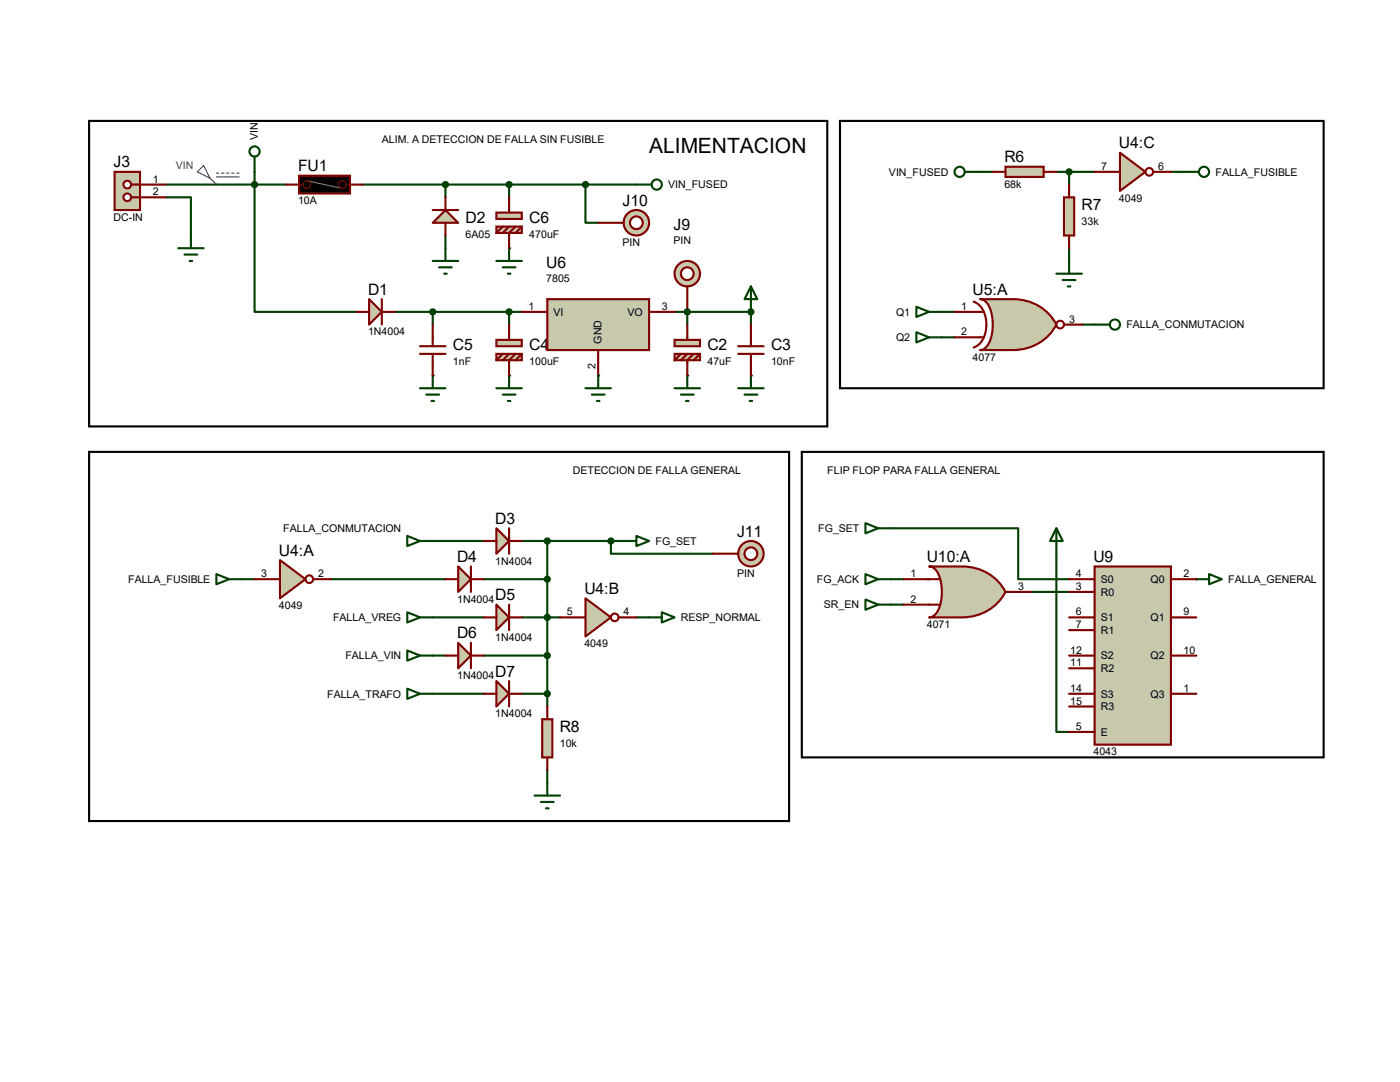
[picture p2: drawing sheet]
<svg xmlns="http://www.w3.org/2000/svg" width="279mm" height="216mm" viewBox="0 0 279 216" stroke-linecap="round" stroke-linejoin="round" font-family="sans-serif">
<g fill="#004000">
<circle cx="149.9" cy="74.9" r=".21"/>
<circle cx="137.2" cy="74.9" r=".21"/>
<circle cx="101.6" cy="74.9" r=".21"/>
<circle cx="86.4" cy="74.9" r=".21"/>
</g>
<path d="M78.7 62.2h22.9v2.6M86.4 62.2v2.6" fill="none" stroke="#004000" stroke-width=".42"/>
<g fill="#004000">
<circle cx="101.6" cy="49.5" r=".21"/>
<circle cx="149.9" cy="62.2" r=".21"/>
</g>
<path d="M72.4 36.8h16.5v2.6M88.9 47v2.5M101.6 62.2h2.5M134.6 62.2h15.3v2.6M137.2 62.2v2.6" fill="none" stroke="#004000" stroke-width=".42"/>
<circle cx="119.4" cy="74.9" r=".21" fill="#004000"/>
<g fill="none" stroke="#004000" stroke-width=".42">
<path d="M33 39.4h5.1v7.6M33 36.8h24.1M50.8 34.3v27.9h20.3M88.9 36.8h12.7v2.6M195.6 34.3h2.5M210.8 34.3h7.6M213.4 34.3v2.5M233.7 34.3h2.5M213.4 49.5v2.6M188 62.2h2.5M188 67.3h2.5M215.9 64.8h2.5"/>
<path d="M48.3 115.6h2.5M66 115.6h22.9M86.4 107.9h10.1M96.5 115.6h12.7M104.1 107.9h5.1v33.1M177.8 105.4h25.4v10.2h10.2M86.4 123.2h10.1M86.4 130.8h2.5M86.4 138.4h10.1M96.5 130.8h12.7M104.1 123.2h7.7M104.1 138.4h5.1"/>
<path d="M127 123.2h2.5M109.2 153.7v2.5"/>
</g>
<circle cx="238.8" cy="115.6" r=".21" fill="#004000"/>
<path d="M177.8 115.6h2.5M205.7 118.1h7.7M210.8 110.5v35.5h2.6M177.8 120.6h2.5" fill="none" stroke="#004000" stroke-width=".42"/>
<circle cx="137.2" cy="62.2" r=".21" fill="#004000"/>
<path d="M101.6 36.8h25.4M116.8 36.8v7.6h2.6M134.6 77.5h5.1M135.9 78.7h2.5M137.2 74.9v2.6M147.3 77.5h5.1M148.6 78.7h2.5M149.9 74.9v2.6M136.9 80h.5M149.6 80h.5M109.2 107.9h15.3M121.9 107.9v2.6h20.3" fill="none" stroke="#004000" stroke-width=".42"/>
<path d="M147.3 70.6h5.1M147.3 69.1h5.1M149.9 64.8v4.3M149.9 70.6v4.3" fill="none" stroke="#800000" stroke-width=".42"/>
<g fill="#c8c8aa" stroke="#800000" stroke-width=".42">
<path d="M134.6 67.8h5.1v1.3h-5.1z"/>
<path d="M134.6 70.6h5.1v1.3h-5.1z"/>
</g>
<path d="M135.9 70.6l-1.3 1.3M137.2 64.8v3M137.2 70.6l-1.3 1.3M138.4 70.6l-1.2 1.3v3M139.7 70.6l-1.3 1.3" fill="none" stroke="#800000" stroke-width=".42"/>
<path d="M99.1 77.5h5M100.3 78.7h2.6M101.6 74.9v2.6M101.3 80h.6" fill="none" stroke="#004000" stroke-width=".42"/>
<g fill="#c8c8aa" stroke="#800000" stroke-width=".42">
<path d="M99.1 67.8h5v1.3h-5z"/>
<path d="M99.1 70.6h5v1.3h-5z"/>
</g>
<path d="M83.8 70.6h5.1M83.8 69.1h5.1M86.4 64.8v4.3M86.4 70.6v4.3M100.3 70.6l-1.2 1.3M101.6 64.8v3M101.6 70.6l-1.3 1.3M102.9 70.6l-1.3 1.3v3M104.1 70.6l-1.2 1.3" fill="none" stroke="#800000" stroke-width=".42"/>
<path d="M83.8 77.5h5.1M85.1 78.7h2.5M86.4 74.9v2.6M86.1 80h.5" fill="none" stroke="#004000" stroke-width=".42"/>
<path d="M73.7 59.7l2.5 2.5-2.5 2.6z" fill="#c8c8aa" stroke="#800000" stroke-width=".42"/>
<path d="M76.2 59.7v5.1M71.1 62.2h2.6M76.2 62.2h2.5" fill="none" stroke="#800000" stroke-width=".42"/>
<g fill="#004000" stroke="#004000" stroke-width=".42">
<circle cx="86.4" cy="62.2" r=".51"/>
<circle cx="101.6" cy="62.2" r=".51"/>
</g>
<path d="M99.1 52.1h5M100.3 53.3h2.6M101.3 54.6h.6M101.6 49.5v2.6" fill="none" stroke="#004000" stroke-width=".42"/>
<g fill="#c8c8aa" stroke="#800000" stroke-width=".42">
<path d="M99.1 42.4h5v1.3h-5z"/>
<path d="M99.1 45.2h5v1.3h-5z"/>
</g>
<path d="M57.1 36.8h2.6M69.8 36.8h2.6M101.6 39.4v3M100.3 45.2l-1.2 1.3M101.6 45.2l-1.3 1.3M102.9 45.2l-1.3 1.3v3M104.1 45.2l-1.2 1.3" fill="none" stroke="#800000" stroke-width=".42"/>
<path d="M59.7 35.1h10.1v3.5h-10.1z" fill="#000" stroke="#800000" stroke-width=".42"/>
<path d="M61.2 36.1l7.1 1.5" fill="none" stroke="#808080" stroke-width=".21"/>
<g fill="none" stroke="#800000" stroke-width=".21">
<path d="M59.7 36.8h.8M69.1 36.8h.7"/>
<circle cx="61.2" cy="36.8" r=".76"/>
<circle cx="68.3" cy="36.8" r=".76"/>
</g>
<path d="M39.4 34.3l1.2-1.3 1.3 2.6zM41.9 35.6l1.3 1.2M43.2 34.5h.5M43.2 35.3h4.6M44.2 34.5h.5M45.2 34.5h.5M46.2 34.5h.5M47.2 34.5h.6" fill="none" stroke="#0000c0" stroke-width=".21"/>
<path d="M86.4 52.1h5M87.6 53.3h2.6M88.6 54.6h.6M88.9 49.5v2.6M149.9 57.1l1.2 2.6h-2.5zM149.9 57.1v5.1" fill="none" stroke="#004000" stroke-width=".42"/>
<g fill="#004000" stroke="#004000" stroke-width=".42">
<circle cx="149.9" cy="62.2" r=".51"/>
<circle cx="88.9" cy="36.8" r=".51"/>
</g>
<path d="M86.4 44.4l2.5-2.5 2.5 2.5z" fill="#c8c8aa" stroke="#800000" stroke-width=".42"/>
<path d="M88.9 39.4v2.5M86.4 41.9h5M88.9 44.4v2.6" fill="none" stroke="#800000" stroke-width=".42"/>
<path d="M109.2 59.7h20.3v10.1h-20.3z" fill="#c8c8aa" stroke="#800000" stroke-width=".42"/>
<path d="M104.1 62.2h5.1M119.4 69.8v5.1M129.5 62.2h5.1" fill="none" stroke="#800000" stroke-width=".42"/>
<g fill="none" stroke="#004000" stroke-width=".42">
<path d="M50.8 31.2v3.1M127 36.8h3M116.8 77.5h5.1M118.1 78.7h2.5M119.4 74.9v2.6M119.1 80h.5"/>
<circle cx="50.8" cy="30.2" r="1.02"/>
<circle cx="131.1" cy="36.8" r="1.02"/>
</g>
<g fill="#004000" stroke="#004000" stroke-width=".42">
<circle cx="50.8" cy="36.8" r=".51"/>
<circle cx="101.6" cy="36.8" r=".51"/>
</g>
<path d="M22.9 34.3h5v7.6h-5z" fill="#c8c8aa" stroke="#800000" stroke-width=".42"/>
<path d="M26.2 36.8h1.7" fill="none" stroke="#800000" stroke-width=".42"/>
<circle cx="25.4" cy="36.8" r=".76" fill="#fff" stroke="#800000" stroke-width=".42"/>
<path d="M26.2 39.4h1.7" fill="none" stroke="#800000" stroke-width=".42"/>
<circle cx="25.4" cy="39.4" r=".76" fill="#fff" stroke="#800000" stroke-width=".42"/>
<path d="M27.9 36.8h5.1M27.9 39.4h5.1" fill="none" stroke="#800000" stroke-width=".42"/>
<g fill="none" stroke="#004000" stroke-width=".42">
<path d="M192.5 34.3h3.1M35.6 49.5h5M36.8 50.8h2.6M37.8 52.1h.6M38.1 47v2.5"/>
<circle cx="191.5" cy="34.3" r="1.02"/>
</g>
<path d="M17.8 24.1h147.3v61h-147.3z" fill="none" stroke="#000" stroke-width=".42"/>
<path d="M200.7 33.3h7.6v2h-7.6z" fill="#c8c8aa" stroke="#800000" stroke-width=".42"/>
<path d="M198.1 34.3h2.6M208.3 34.3h2.5" fill="none" stroke="#800000" stroke-width=".42"/>
<path d="M212.3 39.4h2.1v7.6h-2.1z" fill="#c8c8aa" stroke="#800000" stroke-width=".42"/>
<path d="M213.4 36.8v2.6M213.4 47v2.5" fill="none" stroke="#800000" stroke-width=".42"/>
<path d="M210.8 54.6h5.1M212.1 55.9h2.5M213.1 57.1h.5M213.4 52.1v2.5" fill="none" stroke="#004000" stroke-width=".42"/>
<path d="M223.5 30.5l5.1 3.8-5.1 3.8z" fill="#c8c8aa" stroke="#800000" stroke-width=".42"/>
<g fill="none" stroke="#800000" stroke-width=".42">
<path d="M218.4 34.3h5.1M230.1 34.3h3.6"/>
<circle cx="229.4" cy="34.3" r=".76"/>
</g>
<circle cx="213.4" cy="34.3" r=".51" fill="#004000" stroke="#004000" stroke-width=".42"/>
<g fill="none" stroke="#004000" stroke-width=".42">
<path d="M236.2 34.3h3.1M182.9 61.2l2.5 1-2.5 1zM182.9 66.3l2.5 1-2.5 1zM185.4 62.2h2.6M185.4 67.3h2.6M218.4 64.8h3.1"/>
<circle cx="240.3" cy="34.3" r="1.02"/>
<circle cx="222.5" cy="64.8" r="1.02"/>
</g>
<path d="M195.6 59.7h6.6a9.5 9.5 0 0 1 8.6 5.1 9.5 9.5 0 0 1-8.6 5.1h-6.6a2.51 2.51 0 0 0 2.1-2.3 9.1 9.1 0 0 0-.6-7l-1-.8z" fill="#c8c8aa" stroke="#800000" stroke-width=".42"/>
<g fill="none" stroke="#800000" stroke-width=".42">
<path d="M190.5 62.2h5.8M190.5 67.3h5.8M194.3 60.2a4.5 4.5 0 0 1 2.5 4.6 4.5 4.5 0 0 1-2.5 4.5M212.3 64.8h3.6"/>
<circle cx="211.6" cy="64.8" r=".76"/>
</g>
<path d="M167.6 24.1h96.6v53.4h-96.6z" fill="none" stroke="#000" stroke-width=".42"/>
<path d="M99.1 105.4l2.5 2.5-2.5 2.6z" fill="#c8c8aa" stroke="#800000" stroke-width=".42"/>
<path d="M96.5 107.9h2.6M101.6 105.4v5.1M101.6 107.9h2.5" fill="none" stroke="#800000" stroke-width=".42"/>
<path d="M91.4 113l2.6 2.6-2.6 2.5z" fill="#c8c8aa" stroke="#800000" stroke-width=".42"/>
<path d="M88.9 115.6h2.5M94 113v5.1M94 115.6h2.5" fill="none" stroke="#800000" stroke-width=".42"/>
<path d="M99.1 120.6l2.5 2.6-2.5 2.5z" fill="#c8c8aa" stroke="#800000" stroke-width=".42"/>
<path d="M96.5 123.2h2.6M101.6 120.6v5.1M101.6 123.2h2.5" fill="none" stroke="#800000" stroke-width=".42"/>
<path d="M91.4 128.3l2.6 2.5-2.6 2.5z" fill="#c8c8aa" stroke="#800000" stroke-width=".42"/>
<path d="M88.9 130.8h2.5M94 128.3v5M94 130.8h2.5" fill="none" stroke="#800000" stroke-width=".42"/>
<path d="M99.1 135.9l2.5 2.5-2.5 2.6z" fill="#c8c8aa" stroke="#800000" stroke-width=".42"/>
<path d="M96.5 138.4h2.6M101.6 135.9v5.1M101.6 138.4h2.5" fill="none" stroke="#800000" stroke-width=".42"/>
<g fill="#004000" stroke="#004000" stroke-width=".42">
<circle cx="109.2" cy="123.2" r=".51"/>
<circle cx="109.2" cy="115.6" r=".51"/>
<circle cx="109.2" cy="130.8" r=".51"/>
</g>
<path d="M43.2 114.6l2.5 1-2.5 1zM45.7 115.6h2.6M81.3 106.9l2.5 1-2.5 1.1zM83.8 107.9h2.6M81.3 122.2l2.5 1-2.5 1zM81.3 129.8l2.5 1-2.5 1zM81.3 137.4l2.5 1-2.5 1zM83.8 123.2h2.6M83.8 130.8h2.6M83.8 138.4h2.6" fill="none" stroke="#004000" stroke-width=".42"/>
<path d="M55.9 111.8l5.1 3.8-5.1 3.8z" fill="#c8c8aa" stroke="#800000" stroke-width=".42"/>
<g fill="none" stroke="#800000" stroke-width=".42">
<path d="M50.8 115.6h5.1M62.5 115.6h3.5"/>
<circle cx="61.7" cy="115.6" r=".76"/>
</g>
<path d="M124.5 107.9h2.5M127 106.9l2.5 1-2.5 1.1z" fill="none" stroke="#004000" stroke-width=".42"/>
<path d="M108.2 143.5h2v7.6h-2z" fill="#c8c8aa" stroke="#800000" stroke-width=".42"/>
<path d="M109.2 141v2.5M109.2 151.1v2.6" fill="none" stroke="#800000" stroke-width=".42"/>
<path d="M106.7 158.7h5.1M109.2 156.2v2.5M107.9 160h2.6M109 161.3h.5" fill="none" stroke="#004000" stroke-width=".42"/>
<g fill="#004000" stroke="#004000" stroke-width=".42">
<circle cx="109.2" cy="138.4" r=".51"/>
<circle cx="109.2" cy="108" r=".51"/>
</g>
<path d="M116.8 119.4l5.1 3.8-5.1 3.8z" fill="#c8c8aa" stroke="#800000" stroke-width=".42"/>
<g fill="none" stroke="#800000" stroke-width=".42">
<path d="M111.8 123.2h5M123.4 123.2h3.6"/>
<circle cx="122.7" cy="123.2" r=".76"/>
</g>
<path d="M172.7 104.4l2.6 1-2.6 1zM172.7 119.6l2.6 1-2.6 1.1zM172.7 114.6l2.6 1-2.6 1zM175.3 105.4h2.5M175.3 115.6h2.5M238.8 115.6h2.5M241.3 114.6l2.5 1-2.5 1zM129.5 123.2h2.6M132.1 122.2l2.5 1-2.5 1zM175.3 120.6h2.5" fill="none" stroke="#004000" stroke-width=".42"/>
<path d="M17.8 90.2h139.7v73.6h-139.7z" fill="none" stroke="#000" stroke-width=".42"/>
<path d="M218.4 113h15.3v35.6h-15.3z" fill="#c8c8aa" stroke="#800000" stroke-width=".42"/>
<g fill="none" stroke="#800000" stroke-width=".42">
<path d="M213.4 115.6h5M213.4 118.1h5M233.7 115.6h5.1M213.4 123.2h5M213.4 125.7h5M213.4 130.8h5M213.4 133.3h5M213.4 138.4h5M233.7 123.2h5.1M233.7 130.8h5.1M233.7 138.4h5.1M213.4 141h5"/>
<path d="M213.4 146h5"/>
</g>
<path d="M210.8 105.4l1.3 2.5h-2.6zM210.8 105.4v5.1" fill="none" stroke="#004000" stroke-width=".42"/>
<path d="M185.4 113h6.6a9.5 9.5 0 0 1 8.7 5.1 9.5 9.5 0 0 1-8.7 5.1h-6.6a2.51 2.51 0 0 0 2.2-2.3 9.1 9.1 0 0 0-.7-7l-.9-.8z" fill="#c8c8aa" stroke="#800000" stroke-width=".42"/>
<path d="M180.3 115.6h7.2M200.7 118.1h5M180.3 120.6h7.2" fill="none" stroke="#800000" stroke-width=".42"/>
<path d="M160 90.2h104.2v60.9h-104.2z" fill="none" stroke="#000" stroke-width=".42"/>
<circle cx="137.2" cy="54.6" r="2.54" fill="#c8c8aa" stroke="#800000" stroke-width=".42"/>
<circle cx="137.2" cy="54.6" r="1.27" fill="#fff" stroke="#800000" stroke-width=".42"/>
<path d="M137.2 57.1v5.1" fill="none" stroke="#800000" stroke-width=".42"/>
<circle cx="137.2" cy="62.2" r=".51" fill="#004000" stroke="#004000" stroke-width=".42"/>
<circle cx="127" cy="44.4" r="2.54" fill="#c8c8aa" stroke="#800000" stroke-width=".42"/>
<circle cx="127" cy="44.4" r="1.27" fill="#fff" stroke="#800000" stroke-width=".42"/>
<path d="M119.4 44.4h5.1" fill="none" stroke="#800000" stroke-width=".42"/>
<circle cx="116.8" cy="36.8" r=".51" fill="#004000" stroke="#004000" stroke-width=".42"/>
<circle cx="149.9" cy="110.5" r="2.54" fill="#c8c8aa" stroke="#800000" stroke-width=".42"/>
<circle cx="149.9" cy="110.5" r="1.27" fill="#fff" stroke="#800000" stroke-width=".42"/>
<path d="M142.2 110.5h5.1" fill="none" stroke="#800000" stroke-width=".42"/>
<circle cx="121.9" cy="107.9" r=".51" fill="#004000" stroke="#004000" stroke-width=".42"/>
<text font-size="4.2" x="129.5" y="30.5">ALIMENTACION</text>
<g font-size="3.1">
<text x="223.3" y="29.6">U4:C</text>
<text x="22.6" y="33.4">J3</text>
<text x="59.5" y="34.2">FU1</text>
<text x="200.4" y="32.4">R6</text>
<text x="124.2" y="41">J10</text>
<text x="215.9" y="42">R7</text>
<text x="92.9" y="44.5">D2</text>
<text x="105.6" y="44.5">C6</text>
<text x="134.4" y="45.8">J9</text>
<text x="109" y="53.4">U6</text>
<text x="73.4" y="58.8">D1</text>
<text x="194.1" y="58.8">U5:A</text>
<text x="90.4" y="69.9">C5</text>
<text x="105.6" y="69.9">C4</text>
<text x="141.2" y="69.9">C2</text>
<text x="153.9" y="69.9">C3</text>
<text x="98.8" y="104.5">D3</text>
<text x="147.1" y="107.1">J11</text>
<text x="55.7" y="110.9">U4:A</text>
<text x="91.2" y="112.1">D4</text>
<text x="185" y="112.1">U10:A</text>
<text x="218.2" y="112.1">U9</text>
<text x="98.8" y="119.8">D5</text>
<text x="116.6" y="118.5">U4:B</text>
<text x="91.2" y="127.4">D6</text>
<text x="98.8" y="135">D7</text>
<text x="111.7" y="146.1">R8</text>
</g>
<g font-size="2.1">
<text x="51.5" y="27.9" transform="rotate(-90 51.5 27.9)">VIN</text>
<text x="76.2" y="28.6">ALIM. A DETECCION DE FALLA SIN FUSIBLE</text>
<text x="177.4" y="35.1">VIN_FUSED</text>
<text x="219.8" y="33.9">7</text>
<text x="231.1" y="33.9">6</text>
<text x="242.6" y="35.1">FALLA_FUSIBLE</text>
<text x="30.5" y="36.4">1</text>
<text x="30.5" y="39">2</text>
<text x="59.5" y="40.8">10A</text>
<text x="133.3" y="37.6">VIN_FUSED</text>
<text x="200.4" y="37.5">68k</text>
<text x="223.3" y="40.3">4049</text>
<text x="22.6" y="44.1">DC-IN</text>
<text x="92.9" y="47.5">6A05</text>
<text x="105.6" y="47.5">470uF</text>
<text x="215.9" y="44.9">33k</text>
<text x="124.2" y="49.1">PIN</text>
<text x="134.4" y="48.7">PIN</text>
<text x="109" y="56.3">7805</text>
<text x="105.5" y="61.8">1</text>
<text x="110.5" y="63">VI</text>
<text x="125.2" y="63">VO</text>
<text x="132.1" y="61.8">3</text>
<text x="178.8" y="63">Q1</text>
<text x="191.9" y="61.8">1</text>
<text x="213.4" y="64.4">3</text>
<text x="224.8" y="65.5">FALLA_CONMUTACION</text>
<text x="73.4" y="66.9">1N4004</text>
<text x="120.1" y="68.6" transform="rotate(-90 120.1 68.6)">GND</text>
<text x="178.8" y="68.1">Q2</text>
<text x="191.9" y="66.9">2</text>
<text x="90.4" y="72.9">1nF</text>
<text x="105.6" y="72.9">100uF</text>
<text x="118.9" y="73.6" transform="rotate(-90 118.9 73.6)">2</text>
<text x="141.2" y="72.9">47uF</text>
<text x="153.9" y="72.9">10nF</text>
<text x="194.1" y="72">4077</text>
<text x="114.3" y="94.7">DETECCION DE FALLA GENERAL</text>
<text x="165.1" y="94.7">FLIP FLOP PARA FALLA GENERAL</text>
<text x="56.5" y="106.2">FALLA_CONMUTACION</text>
<text x="163.3" y="106.2">FG_SET</text>
<text x="98.8" y="112.6">1N4004</text>
<text x="130.8" y="108.7">FG_SET</text>
<text x="25.6" y="116.3">FALLA_FUSIBLE</text>
<text x="52.2" y="115.2">3</text>
<text x="63.5" y="115.2">2</text>
<text x="147.1" y="115.2">PIN</text>
<text x="163" y="116.3">FG_ACK</text>
<text x="181.7" y="115.2">1</text>
<text x="203.2" y="117.7">3</text>
<text x="214.7" y="115.2">4</text>
<text x="214.7" y="117.7">3</text>
<text x="219.7" y="116.3">S0</text>
<text x="219.7" y="118.9">R0</text>
<text x="229.6" y="116.3">Q0</text>
<text x="236.2" y="115.2">2</text>
<text x="245.1" y="116.3">FALLA_GENERAL</text>
<text x="55.7" y="121.5">4049</text>
<text x="66.5" y="124">FALLA_VREG</text>
<text x="91.2" y="120.3">1N4004</text>
<text x="113.1" y="122.8">5</text>
<text x="124.5" y="122.8">4</text>
<text x="135.9" y="124">RESP_NORMAL</text>
<text x="164.4" y="121.4">SR_EN</text>
<text x="181.7" y="120.3">2</text>
<text x="185" y="125.3">4071</text>
<text x="214.7" y="122.8">6</text>
<text x="214.7" y="125.3">7</text>
<text x="219.7" y="124">S1</text>
<text x="229.6" y="124">Q1</text>
<text x="236.2" y="122.8">9</text>
<text x="68.9" y="131.6">FALLA_VIN</text>
<text x="98.8" y="127.9">1N4004</text>
<text x="116.6" y="129.2">4049</text>
<text x="213.6" y="130.4">12</text>
<text x="219.7" y="126.5">R1</text>
<text x="219.7" y="131.6">S2</text>
<text x="229.6" y="131.6">Q2</text>
<text x="236.2" y="130.4">10</text>
<text x="91.2" y="135.5">1N4004</text>
<text x="213.6" y="133">11</text>
<text x="219.7" y="134.1">R2</text>
<text x="65.3" y="139.2">FALLA_TRAFO</text>
<text x="98.8" y="143.1">1N4004</text>
<text x="213.6" y="138">14</text>
<text x="213.6" y="140.6">15</text>
<text x="219.7" y="139.2">S3</text>
<text x="219.7" y="141.7">R3</text>
<text x="229.6" y="139.2">Q3</text>
<text x="236.2" y="138">1</text>
<text x="111.7" y="149.1">10k</text>
<text x="214.7" y="145.7">5</text>
<text x="219.7" y="146.8">E</text>
<text x="218.2" y="150.7">4043</text>
</g>
<text font-size="2.1" fill="#0000c0" x="35.1" y="33.8">VIN</text>
</svg>
